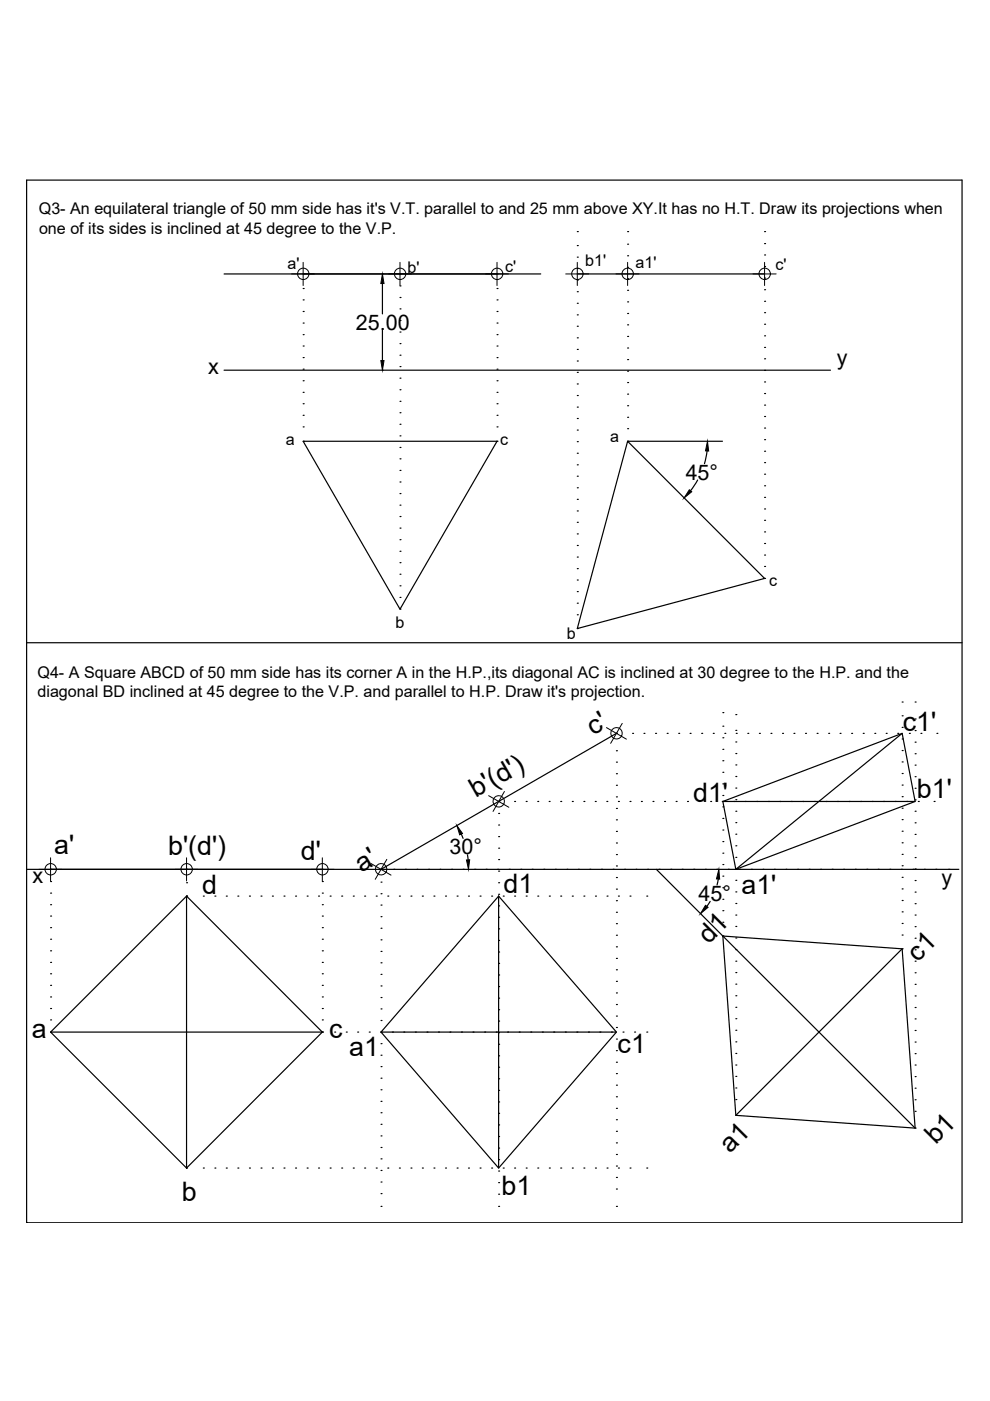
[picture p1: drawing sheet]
<svg xmlns="http://www.w3.org/2000/svg" width="210mm" height="297mm" viewBox="0 0 210 297" stroke-linecap="round" stroke-linejoin="round" font-family="sans-serif">
<!-- layer: 0 -->
<g fill="none" stroke="#000" stroke-width=".25">
<path d="M5.6 38.2h198.4v221h-198.4zM47.5 58.1h67.2M64.3 58.1h.1M84.8 58.1h.1M105.4 58.1h.1M122.4 49.1h.1M122.4 52.1h.1M122.4 54.5h.1M122.4 56.9h.1M122.4 59.4h.1M122.4 58.1h39.7M133.1 49.1h.1"/>
<path d="M133.1 51.8h.1M133.1 54.2h.1M133.1 56.7h.1M133.1 59.1h.1M162.1 49.1h.1M162.1 51.6h.1M162.1 54.1h.1M162.1 56.5h.1M162.1 59h.1M47.5 78.5h128.6M64.3 61.2h.1M64.3 63.6h.1"/>
<path d="M64.3 66h.1M64.3 68.5h.1M64.3 71h.1M64.3 73.4h.1M64.3 75.8h.1M64.3 78.3h.1M81.1 60.1v6.4M81.1 70v6.5M84.8 60.6h.1M84.8 63.1h.1M84.8 65.5h.1M84.8 67.9h.1"/>
<path d="M84.8 70.4h.1M84.8 72.9h.1M84.8 75.3h.1M84.8 77.7h.1M105.4 61.2h.1M105.4 63.6h.1M105.4 66h.1M105.4 68.5h.1M105.4 71h.1M105.4 73.4h.1M105.4 75.8h.1M105.4 78.3h.1"/>
<path d="M122.4 61.8h.1M122.4 64.3h.1M122.4 66.8h.1M122.4 69.2h.1M122.4 71.6h.1M122.4 74.1h.1M122.4 76.5h.1M122.4 79h.1M133.1 61.6h.1M133.1 64h.1M133.1 66.5h.1M133.1 68.9h.1"/>
<path d="M133.1 71.3h.1M133.1 73.8h.1M133.1 76.2h.1M133.1 78.7h.1M162.1 61.4h.1M162.1 63.9h.1M162.1 66.3h.1M162.1 68.7h.1M162.1 71.2h.1M162.1 73.7h.1M162.1 76.1h.1M162.1 78.5h.1"/>
<path d="M64.3 93.6h41.1l-20.6 35.6zM64.3 80.7h.1M64.3 83.2h.1M64.3 85.6h.1M64.3 88.1h.1M64.3 90.5h.1M64.3 93.6h.1M84.8 80.2h.1M84.8 82.6h.1M84.8 85.1h.1M84.8 87.5h.1M84.8 90h.1"/>
<path d="M84.8 92.4h.1M84.8 94.9h.1M84.8 97.3h.1M84.8 99.7h.1M105.4 80.7h.1M105.4 83.2h.1M105.4 85.6h.1M105.4 88.1h.1M105.4 90.5h.1M105.4 93.6h.1M122.4 81.4h.1M122.4 83.9h.1"/>
<path d="M122.4 86.3h.1M122.4 88.7h.1M122.4 91.2h.1M122.4 93.6h.1M122.4 96.1h.1M122.4 98.6h.1M133.1 93.6l29 29-39.7 10.7zM133.1 81.1h.1M133.1 83.6h.1M133.1 86h.1M133.1 88.5h.1M133.1 90.9h.1"/>
<path d="M133.1 93.6h.1M133.1 93.6h20.1M149.9 95.6l-.5 2.7M162.1 81h.1M162.1 83.4h.1M162.1 85.9h.1M162.1 88.3h.1M162.1 90.8h.1M162.1 93.2h.1M162.1 95.7h.1M162.1 98.1h.1M84.8 102.2h.1"/>
<path d="M84.8 104.6h.1M84.8 107.1h.1M84.8 109.5h.1M84.8 112h.1M84.8 114.4h.1M84.8 116.9h.1M84.8 119.3h.1M122.4 101h.1M122.4 103.4h.1M122.4 105.9h.1M122.4 108.3h.1M122.4 110.7h.1"/>
<path d="M122.4 113.2h.1M122.4 115.7h.1M122.4 118.1h.1M147.9 101.8l-1.5 2.2M162.1 100.5h.1M162.1 103h.1M162.1 105.5h.1M162.1 107.9h.1M162.1 110.3h.1M162.1 112.8h.1M162.1 115.2h.1M162.1 117.7h.1"/>
<path d="M5.6 136.3h198.4M84.8 121.8h.1M84.8 124.2h.1M84.8 126.7h.1M84.8 129.2h.1M122.4 120.6h.1M122.4 123h.1M122.4 125.4h.1M122.4 127.9h.1M122.4 130.3h.1M122.4 133.3h.1M162.1 120.1h.1"/>
<path d="M162.1 122.6h.1M130.7 159.2h.1M130.7 155.5h.1M130.7 155.5l-49.9 28.8M134.1 155.5h.1M136.5 155.5h.1M139 155.5h.1M141.4 155.5h.1M143.9 155.5h.1M146.3 155.5h.1M148.8 155.5h.1M151.2 155.5h.1"/>
<path d="M153.3 151.1h.1M153.3 154h.1M153.3 156.4h.1M153.3 158.9h.1M153.7 155.5h.1M156 151.5h.1M156 154.9h.1M156 157.3h.1M156 159.8h.1M156.1 155.5h.1M158.6 155.5h.1M161 155.5h.1"/>
<path d="M163.5 155.5h.1M165.9 155.5h.1M168.3 155.5h.1M170.8 155.5h.1M173.2 155.5h.1M175.7 155.5h.1M178.1 155.5h.1M180.6 155.5h.1M183 155.5h.1M185.5 155.5h.1M187.9 155.5h.1M190.3 155.5h.1"/>
<path d="M191.3 148.8h.1M191.3 151.8h.1M191.3 154.2h.1M191.3 156.7h.1M191.3 159.1h.1M191.3 155.5l-35.3 28.8M192.8 155.5h.1M194 148.8h.1M194 152.4h.1M194 154.9h.1M194 157.4h.1M194 159.8h.1"/>
<path d="M195.3 155.5h.1M198.6 155.5h.1M97.8 176.8l.4 1M105.7 179.8h.1M105.7 177.4h.1M105.7 174.9h.1M105.7 172.5h.1M105.7 169.9h.1M109.1 169.9h.1M111.6 169.9h.1M114 169.9h.1M116.4 169.9h.1"/>
<path d="M118.9 169.9h.1M121.3 169.9h.1M123.8 169.9h.1M126.2 169.9h.1M128.7 169.9h.1M130.7 178.7h.1M130.7 176.3h.1M130.7 173.8h.1M130.7 171.4h.1M130.7 169h.1M130.7 166.5h.1M130.7 164h.1"/>
<path d="M130.7 161.6h.1M131.1 169.9h.1M133.6 169.9h.1M136 169.9h.1M138.4 169.9h.1M140.9 169.9h.1M143.4 169.9h.1M145.8 169.9h.1M148.2 169.9h.1M150.7 169.9h.1M153.1 169.9h.1M153.3 161.3h.1"/>
<path d="M153.3 163.7h.1M153.3 166.2h.1M153.3 168.7h.1M153.3 171.1h.1M153.3 173.5h.1M153.3 176h.1M153.3 178.4h.1M153.3 169.9l38-14.4 2.7 14.4-38 14.4zM153.3 169.9h40.7M155.6 169.9h.1M156 162.2h.1M156 164.6h.1"/>
<path d="M156 167.1h.1M156 169.5h.1M156 172h.1M156 174.4h.1M156 176.9h.1M156 179.3h.1M158 169.9h.1M160.5 169.9h.1M162.9 169.9h.1M165.4 169.9h.1M167.8 169.9h.1M170.2 169.9h.1"/>
<path d="M172.7 169.9h.1M175.1 169.9h.1M177.6 169.9h.1M180 169.9h.1M182.5 169.9h.1M184.9 169.9h.1M187.3 169.9h.1M189.8 169.9h.1M191.3 161.5h.1M191.3 164h.1M191.3 166.5h.1M191.3 168.9h.1"/>
<path d="M191.3 171.4h.1M191.3 173.8h.1M191.3 176.2h.1M191.3 178.7h.1M192.2 169.9h.1M194 162.2h.1M194 164.7h.1M194 167.1h.1M194 169.6h.1M194 172h.1M194 174.5h.1M194 176.9h.1"/>
<path d="M194 179.4h.1M194.7 169.9h.1M198 169.9h.1M5.6 184.3h197.7M10.7 184.3h.1M10.7 186.9h.1M10.7 189.4h.1M10.7 191.8h.1M10.7 194.2h.1M10.7 196.7h.1M10.7 199.1h.1M39.6 184.3h.1"/>
<path d="M39.6 187.2h.1M39.6 190h.1M39.6 190v57.7M43.1 190h.1M45.6 190h.1M48 190h.1M50.4 190h.1M52.9 190h.1M55.3 190h.1M57.8 190h.1M60.2 190h.1M62.7 190h.1"/>
<path d="M65.1 190h.1M67.5 190h.1M68.3 184.3h.1M68.3 186.9h.1M68.3 189.4h.1M68.3 191.8h.1M68.3 194.2h.1M68.3 196.7h.1M68.3 199.1h.1M70 190h.1M72.4 190h.1M74.9 190h.1"/>
<path d="M77.3 190h.1M79.8 190h.1M80.8 199.3h.1M80.8 196.8h.1M80.8 194.4h.1M80.8 191.9h.1M80.8 189.5h.1M80.8 187h.1M80.8 184.3h.1M82.2 190h.1M83.5 184.3h.1M84.7 190h.1"/>
<path d="M86 184.3h.1M87.1 190h.1M88.4 184.3h.1M89.5 190h.1M90.9 184.3h.1M92 190h.1M93.3 184.3h.1M94.5 190h.1M95.7 184.3h.1M96.9 190h.1M98.2 184.3h.1M99.1 181.2l.2 1.1"/>
<path d="M99.3 190h.1M100.6 184.3h.1M101.8 190h.1M103.1 184.3h.1M104.2 190h.1M105.5 184.3h.1M105.7 199.4h.1M105.7 196.9h.1M105.7 194.5h.1M105.7 192.1h.1M105.7 189.6h.1M105.7 187.2h.1"/>
<path d="M105.7 184.7h.1M105.7 182.2h.1M105.7 190l25 28.8-25 28.9-24.9-28.9zM105.7 190v57.7M106.7 190h.1M108 184.3h.1M109.1 190h.1M110.4 184.3h.1M111.6 190h.1M112.8 184.3h.1M114 190h.1M115.3 184.3h.1"/>
<path d="M116.5 190h.1M117.7 184.3h.1M118.9 190h.1M120.2 184.3h.1M121.3 190h.1M122.6 184.3h.1M123.8 190h.1M125.1 184.3h.1M126.3 190h.1M127.5 184.3h.1M128.7 190h.1M130 184.3h.1"/>
<path d="M130.7 198.3h.1M130.7 195.8h.1M130.7 193.4h.1M130.7 191h.1M130.7 188.5h.1M130.7 186.1h.1M130.7 183.6h.1M130.7 181.2h.1M131.1 190h.1M132.4 184.3h.1M133.6 190h.1M134.8 184.3h.1"/>
<path d="M137.1 190h.1M137.3 184.3h.1M139.2 184.3l14.1 14.2M139.8 184.3h.1M142.2 184.3h.1M144.6 184.3h.1M147.1 184.3h.1M149.5 184.3h.1M150.6 191.1l-.7 1M152 184.3h.1M152.3 186.3l-.3 1.3M153.3 198.5l38 2.7 2.7 38-38-2.7z"/>
<path d="M153.3 180.9h.1M153.3 183.3h.1M153.3 185.8h.1M153.3 188.2h.1M153.3 190.7h.1M153.3 193.1h.1M153.3 195.5h.1M153.3 198.5h.1M153.3 198.5l40.7 40.7M154.4 184.3h.1M156 181.8h.1M156 184.2h.1"/>
<path d="M156 186.6h.1M156 189.1h.1M156 191.6h.1M156 194h.1M156 196.4h.1M156 198.9h.1M156.9 184.3h.1M159.3 184.3h.1M161.8 184.3h.1M164.2 184.3h.1M166.6 184.3h.1M169.1 184.3h.1"/>
<path d="M171.5 184.3h.1M174 184.3h.1M176.4 184.3h.1M178.9 184.3h.1M181.3 184.3h.1M183.8 184.3h.1M186.2 184.3h.1M188.7 184.3h.1M191.1 184.3h.1M191.3 181.1h.1M191.3 183.6h.1M191.3 186h.1"/>
<path d="M191.3 188.5h.1M191.3 190.9h.1M191.3 193.3h.1M191.3 195.8h.1M191.3 198.2h.1M193.6 184.3h.1M194 181.8h.1M194 184.2h.1M194 186.7h.1M194 189.1h.1M194 191.6h.1M194 194h.1"/>
<path d="M194 196.5h.1M194 198.9h.1M196 184.3h.1M198.4 184.3h.1M201.1 184.3h.1M10.7 218.8l28.9-28.8 28.7 28.8-28.7 28.9zM10.7 201.6h.1M10.7 204h.1M10.7 206.5h.1M10.7 208.9h.1M10.7 211.4h.1M10.7 213.8h.1"/>
<path d="M10.7 216.2h.1M10.7 218.8h.1M10.7 218.8h57.6M68.3 201.6h.1M68.3 204h.1M68.3 206.5h.1M68.3 208.9h.1M68.3 211.4h.1M68.3 213.8h.1M68.3 216.2h.1M68.3 218.8h.1M71 218.8h.1"/>
<path d="M73.4 218.8h.1M75.8 218.8h.1M78.3 218.8h.1M80.7 218.8h.1M80.8 218.8h.1M80.8 216.4h.1M80.8 213.9h.1M80.8 211.5h.1M80.8 209h.1M80.8 206.6h.1M80.8 204.1h.1M80.8 201.7h.1"/>
<path d="M80.8 218.8h49.9M83.2 218.8h.1M85.6 218.8h.1M88.1 218.8h.1M90.5 218.8h.1M93 218.8h.1M95.4 218.8h.1M97.8 218.8h.1M100.3 218.8h.1M102.8 218.8h.1M105.2 218.8h.1M105.7 218.9h.1"/>
<path d="M105.7 216.5h.1M105.7 214.1h.1M105.7 211.6h.1M105.7 209.2h.1M105.7 206.7h.1M105.7 204.3h.1M105.7 201.8h.1M107.6 218.8h.1M110.1 218.8h.1M112.5 218.8h.1M115 218.8h.1M117.4 218.8h.1"/>
<path d="M119.9 218.8h.1M122.3 218.8h.1M124.8 218.8h.1M127.2 218.8h.1M129.6 218.8h.1M130.7 217.8h.1M130.7 215.4h.1M130.7 213h.1M130.7 210.5h.1M130.7 208.1h.1M130.7 205.6h.1M130.7 203.2h.1"/>
<path d="M130.7 200.7h.1M132.1 218.8h.1M134.5 218.8h.1M137.1 218.8h.1M156 201.3h.1M156 203.8h.1M156 206.2h.1M156 208.7h.1M156 211.1h.1M156 213.6h.1M156 216h.1M156 218.4h.1"/>
<path d="M191.3 201.2h.1M191.3 201.2l-35.3 35.3M194 201.4h.1M194 203.8h.1M194 206.2h.1M194 208.7h.1M194 211.2h.1M194 213.6h.1M194 216h.1M194 218.5h.1M80.8 238.4h.1M80.8 235.9h.1"/>
<path d="M80.8 233.5h.1M80.8 231.1h.1M80.8 228.6h.1M80.8 226.1h.1M80.8 223.7h.1M80.8 221.3h.1M105.7 238.5h.1M105.7 236.1h.1M105.7 233.6h.1M105.7 231.2h.1M105.7 228.7h.1M105.7 226.3h.1"/>
<path d="M105.7 223.9h.1M105.7 221.4h.1M130.7 239.9h.1M130.7 237.4h.1M130.7 235h.1M130.7 232.5h.1M130.7 230.1h.1M130.7 227.6h.1M130.7 225.2h.1M130.7 222.8h.1M130.7 220.3h.1M156 220.9h.1"/>
<path d="M156 223.4h.1M156 225.8h.1M156 228.2h.1M156 230.7h.1M156 233.1h.1M156 236.5h.1M194 220.9h.1M194 223.4h.1M194 225.8h.1M194 228.3h.1M194 230.7h.1M194 233.2h.1"/>
<path d="M194 235.6h.1M194 239.2h.1M39.6 247.7h.1M43.1 247.7h.1M45.6 247.7h.1M48 247.7h.1M50.4 247.7h.1M52.9 247.7h.1M55.3 247.7h.1M57.8 247.7h.1M60.2 247.7h.1M62.7 247.7h.1"/>
<path d="M65.1 247.7h.1M67.5 247.7h.1M70 247.7h.1M72.4 247.7h.1M74.9 247.7h.1M77.3 247.7h.1M79.8 247.7h.1M80.8 255.8h.1M80.8 253.1h.1M80.8 250.6h.1M80.8 248.2h.1M80.8 245.7h.1"/>
<path d="M80.8 243.3h.1M80.8 240.8h.1M82.2 247.7h.1M84.7 247.7h.1M87.1 247.7h.1M89.5 247.7h.1M92 247.7h.1M94.5 247.7h.1M96.9 247.7h.1M99.3 247.7h.1M101.8 247.7h.1M104.2 247.7h.1"/>
<path d="M105.7 255.8h.1M105.7 253.2h.1M105.7 250.7h.1M105.7 248.3h.1M105.7 245.9h.1M105.7 243.4h.1M105.7 241h.1M106.7 247.7h.1M109.1 247.7h.1M111.6 247.7h.1M114 247.7h.1M116.5 247.7h.1"/>
<path d="M118.9 247.7h.1M121.3 247.7h.1M123.8 247.7h.1M126.3 247.7h.1M128.7 247.7h.1M130.7 255.8h.1M130.7 252.1h.1M130.7 249.6h.1M130.7 247.2h.1M130.7 244.8h.1M130.7 242.3h.1M131.1 247.7h.1"/>
<path d="M133.6 247.7h.1M137.1 247.7h.1"/>
</g>
<g fill="none" stroke="#000" stroke-width=".21">
<path d="M61.8 58.1h4.9M64.3 55.6v4.9M82.4 58.1h4.9M84.8 55.6v4.9M102.9 58.1h4.9M105.4 55.6v4.9M119.9 58.1h5M122.4 55.6v4.9M130.6 58.1h4.9M133.1 55.6v4.9M159.7 58.1h4.9M162.1 55.6v4.9"/>
<path d="M128.6 154.3l4.2 2.4M131.9 153.4l-2.4 4.2M103.6 168.7l4.3 2.5M106.9 167.8l-2.4 4.2M8.3 184.3h4.9M10.7 181.9v4.9M37.1 184.3h4.9M39.6 181.9v4.9M65.9 184.3h4.9M68.3 181.9v4.9M78.7 183.1l4.2 2.4M82 182.2l-2.4 4.2"/>
<circle cx="64.3" cy="58.1" r="1.21"/>
<circle cx="84.8" cy="58.1" r="1.21"/>
<circle cx="105.4" cy="58.1" r="1.21"/>
<circle cx="122.4" cy="58.1" r="1.21"/>
<circle cx="133.1" cy="58.1" r="1.21"/>
<circle cx="162.1" cy="58.1" r="1.21"/>
<circle cx="130.7" cy="155.5" r="1.21"/>
<circle cx="105.7" cy="169.9" r="1.21"/>
<circle cx="10.7" cy="184.3" r="1.21"/>
<circle cx="39.6" cy="184.3" r="1.21"/>
<circle cx="68.4" cy="184.3" r="1.21"/>
<circle cx="80.8" cy="184.3" r="1.21"/>
</g>
<path d="M81.1 58.1l.3 2h-.7zM80.7 76.5h.7l-.3 2zM150 93.6l.3 2h-.7zM146.1 103.8l.6 .5-1.7 1.3zM96.9 175l1.2 1.7-.6 .3zM98.9 182.3h.7l-.3 2zM149.6 191.9l.5 .5-1.6 1.3zM152.4 184.3l.2 2.1h-.7z" fill="#000" stroke="#000" stroke-width=".21"/>
<g font-size="5.7">
<text x="191.4" y="155.1">c1'</text>
<text x="125.8" y="156.1" transform="rotate(-30 125.8 156.1)">c'</text>
<text x="100.9" y="169.3" transform="rotate(-30 100.9 169.3)">b'(d')</text>
<text x="147" y="170">d1'</text>
<text x="194.4" y="169.2">b1'</text>
<text x="11.5" y="181.1">a'</text>
<text x="35.7" y="181.4">b'(d')</text>
<text x="63.8" y="182.4">d'</text>
<text x="76.6" y="185" transform="rotate(-30 76.6 185)">a'</text>
<text x="42.9" y="189.4">d</text>
<text x="106.8" y="189.3">d1</text>
<text x="157.2" y="189.6">a1'</text>
<text x="150.3" y="200.4" transform="rotate(-45 150.3 200.4)">d1</text>
<text x="194.6" y="204.1" transform="rotate(-45 194.6 204.1)">c1</text>
<text x="6.7" y="220.2">a</text>
<text x="69.8" y="220">c</text>
<text x="74.1" y="223.9">a1</text>
<text x="131" y="223.2">c1</text>
<text x="154.8" y="244.8" transform="rotate(-45 154.8 244.8)">a1</text>
<text x="198.4" y="242.8" transform="rotate(-45 198.4 242.8)">b1</text>
<text x="38.6" y="254.6">b</text>
<text x="106.3" y="253.3">b1</text>
</g>
<g font-size="4.6">
<text x="75.5" y="69.9">25.00</text>
<text x="177.4" y="77.3">y</text>
<text x="44.2" y="79.4">x</text>
<text x="145.4" y="101.7">45°</text>
<text x="95.3" y="181.1">30°</text>
<text x="6.9" y="187.2">x</text>
<text x="148.1" y="191">45°</text>
<text x="199.6" y="187.7">y</text>
</g>
<g font-size="3.4">
<text x="8.2" y="45.4">Q3- An equilateral triangle of 50 mm side has it's V.T. parallel to and 25 mm above XY.It has no H.T. Draw its projections when</text>
<text x="8.3" y="49.6">one of its sides is inclined at 45 degree to the V.P.</text>
<text x="60.9" y="56.9">a'</text>
<text x="86.4" y="57.8">b'</text>
<text x="107.1" y="57.6">c'</text>
<text x="124.1" y="56.5">b1'</text>
<text x="134.8" y="56.8">a1'</text>
<text x="164.4" y="57.2">c'</text>
<text x="60.6" y="94.3">a</text>
<text x="106.1" y="94.4">c</text>
<text x="129.3" y="93.6">a</text>
<text x="163.1" y="124.3">c</text>
<text x="83.8" y="133.2">b</text>
<text x="120.2" y="135.6">b</text>
<text x="7.9" y="143.7">Q4- A Square ABCD of 50 mm side has its corner A in the H.P.,its diagonal AC is inclined at 30 degree to the H.P. and the</text>
<text x="7.9" y="147.8">diagonal BD inclined at 45 degree to the V.P. and parallel to H.P. Draw it's projection.</text>
</g>
</svg>
